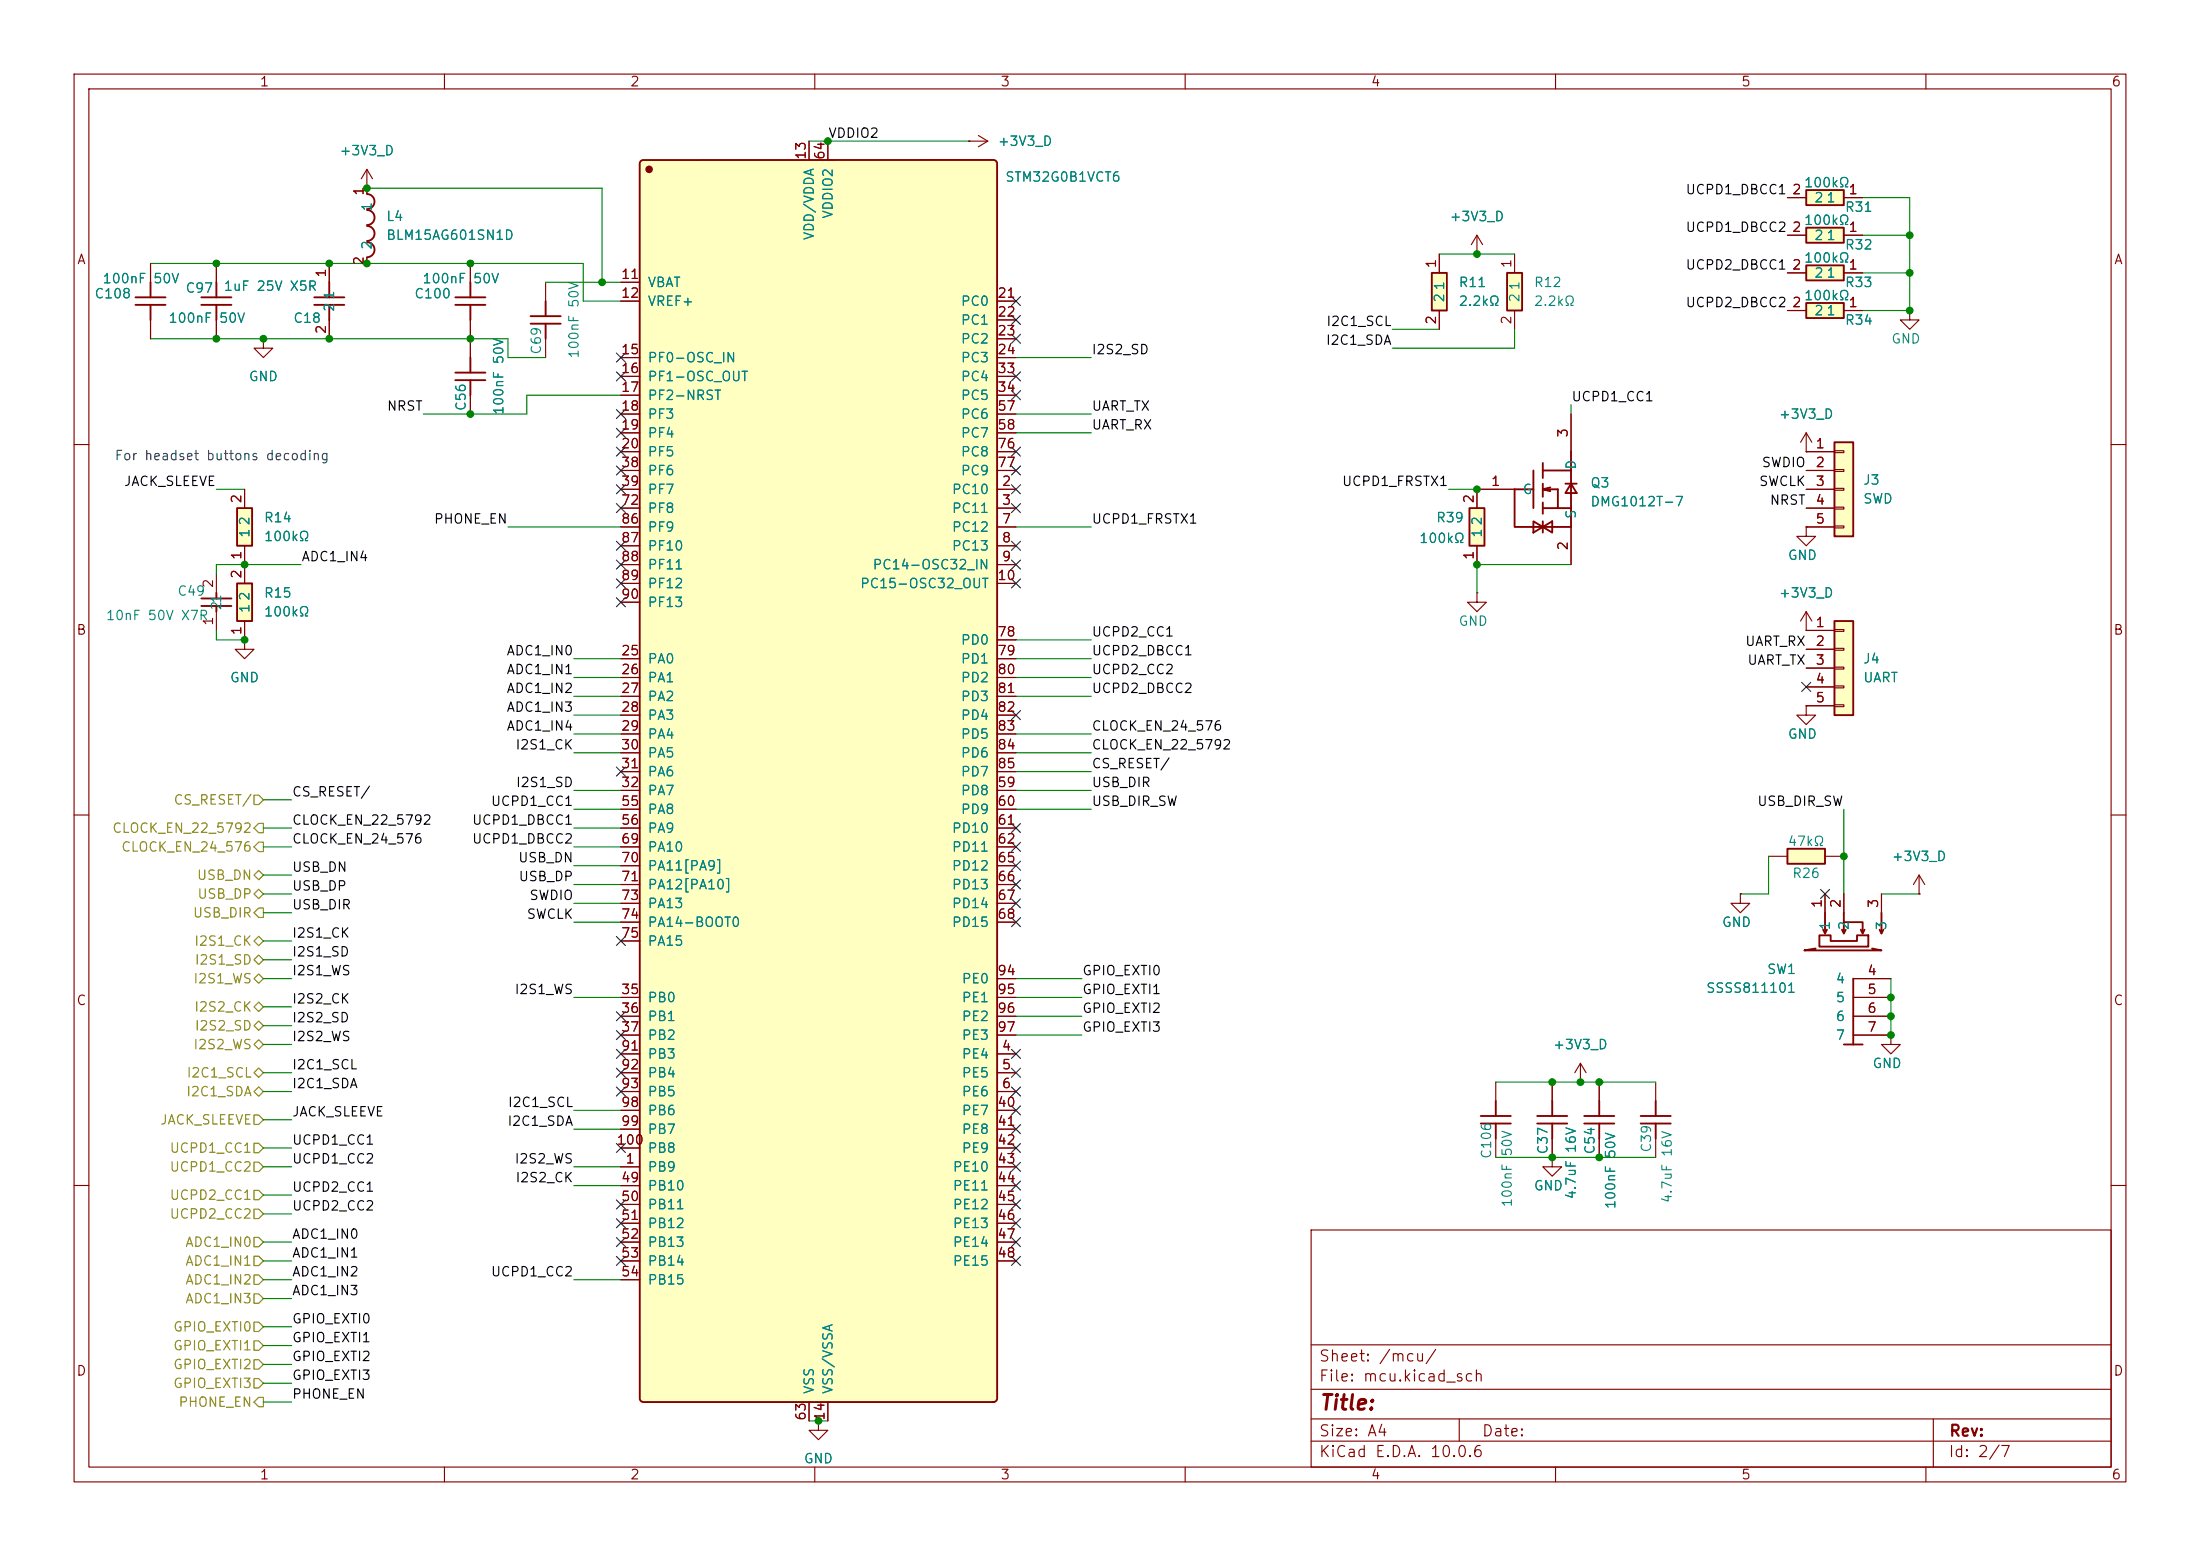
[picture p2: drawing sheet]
<svg xmlns="http://www.w3.org/2000/svg" width="297mm" height="210mm" viewBox="0 0 297 210" stroke-linecap="round" stroke-linejoin="round" font-family="sans-serif">
<g fill="none" stroke="#840000" stroke-width=".15">
<path d="M10 10h277v190h-277zM12 12h273v186h-273zM60 10v2M110 10v2M160 10v2M210 10v2M260 10v2M29.2 35.6v2.5M29.2 43.2v2.5M10 60h2M29.2 77.5v2.5M285 60h2"/>
<path d="M29.2 82.6v2.5M10 110h2M285 110h2M234.9 120.7v1.2h1.3l-1.3 1.3-1.2-1.3h1.2M234.9 120.7h.1M255.3 139.7v1.3h1.2l-1.2 1.2-1.3-1.2h1.3M255.3 139.7h.1M10 160h2M177 166h108v32h-108zM285 160h2M60 198v2M110 198v2"/>
<path d="M110.5 191.8v1.2h1.3l-1.3 1.3-1.3-1.3h1.3M110.5 191.8h.1M160 198v2M177 194.5h108M177 191.5h108M177 187.5h108M177 181.5h108M197 191.5v3M210 198v2M260 198v2M261 191.5v6.5"/>
</g>
<path d="M29.2 38.1v2M27.2 41.1h4M27.2 40.1h4M29.2 41.1v2.1M27.2 81.8h4M27.2 80.8h4M29.2 80v.8M29.2 81.8v.8" fill="none" stroke="#840000" stroke-width=".25"/>
<path d="M203.5 36.8h2v5.1h-2z" fill="#ffffc2"/>
<g fill="none" stroke="#840000" stroke-width=".25">
<path d="M203.5 36.8h2v5.1h-2zM199.9 151.6h4.1M199.9 150.6h4.1M201.9 148.6v2M201.9 151.6v2.1M207.5 151.6h4.1M207.5 150.6h4.1M209.5 148.6v2M209.5 151.6v2.1M213.9 151.6h4M213.9 150.6h4M215.9 148.6v2"/>
<path d="M215.9 151.6v2.1M221.5 151.6h4.1M221.5 150.6h4.1M223.5 148.6v2M223.5 151.6v2.1"/>
</g>
<g fill="none" stroke="#840000" stroke-width=".15">
<path d="M204.5 34.3v2.5M204.5 41.9v2.6M201.9 146.1v2.5M201.9 153.7v2.5M209.5 156.2v1.3h1.3l-1.3 1.3-1.2-1.3h1.2M209.5 156.2h.1M209.5 146.1v2.5M209.5 153.7v2.5M213.4 146.1h.1M213.4 143.5l-.8 1.3M213.4 143.5l.7 1.3M213.4 143.5v2.6"/>
<path d="M215.9 146.1v2.5M215.9 153.7v2.5M223.5 146.1v2.5M223.5 153.7v2.5"/>
</g>
<path d="M193.3 36.8h2v5.1h-2z" fill="#ffffc2"/>
<path d="M193.3 36.8h2v5.1h-2z" fill="none" stroke="#840000" stroke-width=".25"/>
<path d="M194.3 34.3v2.5M194.3 41.9v2.6M243.8 95.3v1.2h1.3l-1.3 1.3-1.2-1.3h1.2M243.8 95.3h.1M243.8 85.1h.1M243.8 82.6l-.7 1.2M243.8 82.6l.8 1.2M243.8 82.6v2.5" fill="none" stroke="#840000" stroke-width=".15"/>
<path d="M247.6 83.8h2.6v12.7h-2.6z" fill="#ffffc2"/>
<path d="M247.6 83.8h2.6v12.7h-2.6z" fill="none" stroke="#840000" stroke-width=".25"/>
<g fill="none" stroke="#840000" stroke-width=".15">
<path d="M199.4 34.3h.1M199.4 31.8l-.8 1.2M199.4 31.8l.8 1.2M199.4 31.8v2.5M243.8 85.1h3.8M243.8 87.6h3.8M243.8 90.2h3.8M243.8 92.7h3.8M243.8 95.3h3.8M247.6 85h1.3v.2h-1.3zM247.6 87.5h1.3v.3h-1.3zM247.6 90h1.3v.3h-1.3z"/>
<path d="M247.6 92.6h1.3v.2h-1.3zM247.6 95.1h1.3v.3h-1.3zM259.1 118.1l-.8 1.3M259.1 118.1l.7 1.3M259.1 118.1v2.6M259.1 120.7h.1"/>
</g>
<path d="M241.3 114.6h5.1v2h-5.1z" fill="#ffffc2"/>
<path d="M20.3 38.1v2M18.3 41.1h4.1M18.3 40.1h4.1M20.3 41.1v2.1M241.3 114.6h5.1v2h-5.1z" fill="none" stroke="#840000" stroke-width=".25"/>
<path d="M20.3 35.6v2.5M49.5 25.4h.1M49.5 22.9l-.7 1.2M49.5 22.9l.8 1.2M49.5 22.9v2.5M20.3 43.2v2.5M238.8 115.6h2.5M246.4 115.6h2.5" fill="none" stroke="#840000" stroke-width=".15"/>
<path d="M243.8 35.8h5.1v2h-5.1z" fill="#ffffc2"/>
<path d="M243.8 35.8h5.1v2h-5.1z" fill="none" stroke="#840000" stroke-width=".25"/>
<path d="M241.3 36.8h2.5M248.9 36.8h2.6" fill="none" stroke="#840000" stroke-width=".15"/>
<path d="M243.8 30.7h5.1v2.1h-5.1z" fill="#ffffc2"/>
<path d="M243.8 30.7h5.1v2.1h-5.1z" fill="none" stroke="#840000" stroke-width=".25"/>
<path d="M241.3 31.8h2.5M248.9 31.8h2.6" fill="none" stroke="#840000" stroke-width=".15"/>
<path d="M243.8 25.7h5.1v2h-5.1z" fill="#ffffc2"/>
<path d="M243.8 25.7h5.1v2h-5.1z" fill="none" stroke="#840000" stroke-width=".25"/>
<path d="M241.3 26.7h2.5M248.9 26.7h2.6" fill="none" stroke="#840000" stroke-width=".15"/>
<path d="M247.6 59.7h2.6v12.7h-2.6z" fill="#ffffc2"/>
<path d="M247.6 59.7h2.6v12.7h-2.6z" fill="none" stroke="#840000" stroke-width=".25"/>
<g fill="none" stroke="#840000" stroke-width=".15">
<path d="M243.8 58.4l-.7 1.3M243.8 58.4l.8 1.3M243.8 58.4v2.6M243.8 61h.1M243.8 61h3.8M243.8 63.5h3.8M243.8 66h3.8M243.8 68.6h3.8M243.8 71.1h3.8M247.6 60.8h1.3v.3h-1.3zM247.6 63.4h1.3v.2h-1.3zM247.6 65.9h1.3v.3h-1.3z"/>
<path d="M247.6 68.5h1.3v.2h-1.3zM247.6 71h1.3v.2h-1.3z"/>
</g>
<path d="M86.5 21.7l.3-.1h47.3l.3 .1 .2 .3v166.7a.51 .51 0 0 1-.5 .5h-47.2l-.4-.1-.1-.3v-166.7z" fill="#ffffc2"/>
<circle cx="87.6" cy="22.9" r=".38" fill="#840000" stroke="#840000" stroke-width=".25"/>
<g fill="none" stroke="#840000" stroke-width=".25">
<path d="M44.4 38.1v2M63.5 38.1v2M86.5 21.7l.3-.1h47.3l.3 .1 .2 .3v166.7a.51 .51 0 0 1-.5 .5h-47.2l-.4-.1-.1-.3v-166.7zM42.4 40.1h4.1M42.4 41.1h4.1M44.4 41.1v2.1M61.5 40.1h4M61.5 41.1h4M61.5 51.3h4M61.5 50.3h4M63.5 41.1v2.1M63.5 48.3v2"/>
<path d="M63.5 51.3v2M71.6 43.7h4.1M71.6 42.7h4.1M73.7 40.6v2.1M73.7 43.7v2"/>
</g>
<g fill="none" stroke="#840000" stroke-width=".15">
<path d="M109.2 19.1v2.5M111.8 19.1v2.5M130.8 19.1h.1M130.8 19.1h2.5M132.1 18.3l1.2 .8M133.3 19.1l-1.2 .7M44.4 35.6v2.5M63.5 35.6v2.5M73.7 38.1v2.5M83.8 38.1h2.6M35.6 45.7v1.3h1.2l-1.2 1.3-1.3-1.3h1.3M35.6 45.7h.1"/>
<path d="M44.4 43.2v2.5M63.5 43.2v5.1M63.5 53.3v2.6M73.7 45.7v2.6M83.8 40.6h2.6M83.8 48.3h2.6M83.8 50.8h2.6M83.8 53.3h2.6M83.8 55.9h2.6M83.8 58.4h2.6M134.6 40.6h2.6M134.6 48.3h2.6"/>
<path d="M134.6 50.8h2.6M134.6 53.3h2.6M134.6 55.9h2.6M134.6 58.4h2.6M134.6 43.2h2.6M134.6 45.7h2.6M257.8 41.9v1.3h1.3l-1.3 1.3-1.3-1.3h1.3M257.8 41.9h.1M83.8 66h2.6M83.8 68.6h2.6M83.8 71.1h2.6M83.8 73.7h2.6"/>
<path d="M83.8 76.2h2.6M83.8 78.7h2.6M83.8 61h2.6M83.8 63.5h2.6M134.6 66h2.6M134.6 68.6h2.6M134.6 71.1h2.6M134.6 73.7h2.6M134.6 76.2h2.6M134.6 78.7h2.6M134.6 61h2.6M134.6 63.5h2.6"/>
<path d="M33 86.4v1.2h1.3l-1.3 1.3-1.3-1.3h1.3M33 86.4h.1M83.8 88.9h2.6M83.8 91.4h2.6M83.8 94h2.6M83.8 96.5h2.6M83.8 99.1h2.6M83.8 81.3h2.6M134.6 88.9h2.6M134.6 91.4h2.6M134.6 94h2.6M134.6 96.5h2.6"/>
<path d="M134.6 99.1h2.6M134.6 86.4h2.6M199.4 80v1.3h1.3l-1.3 1.3-1.3-1.3h1.3M199.4 80h.1M83.8 101.6h2.6M83.8 104.1h2.6M83.8 106.7h2.6M83.8 109.2h2.6M83.8 111.8h2.6M83.8 114.3h2.6M83.8 116.8h2.6M83.8 119.4h2.6"/>
<path d="M134.6 101.6h2.6M134.6 104.1h2.6M134.6 106.7h2.6M134.6 109.2h2.6M134.6 111.8h2.6M134.6 114.3h2.6M134.6 116.8h2.6M134.6 119.4h2.6M83.8 134.6h2.6M83.8 137.2h2.6M83.8 139.7h2.6M83.8 121.9h2.6"/>
<path d="M83.8 124.5h2.6M83.8 127h2.6M134.6 134.6h2.6M134.6 137.2h2.6M134.6 139.7h2.6M134.6 121.9h2.6M134.6 124.5h2.6M134.6 132.1h2.6M83.8 157.5h2.6M83.8 142.2h2.6M83.8 144.8h2.6M83.8 147.3h2.6"/>
<path d="M83.8 149.9h2.6M83.8 152.4h2.6M83.8 154.9h2.6M134.6 157.5h2.6M134.6 142.2h2.6M134.6 144.8h2.6M134.6 147.3h2.6M134.6 149.9h2.6M134.6 152.4h2.6M134.6 154.9h2.6M83.8 160h2.6M83.8 162.6h2.6"/>
<path d="M83.8 165.1h2.6M83.8 167.6h2.6M83.8 170.2h2.6M83.8 172.7h2.6M134.6 160h2.6M134.6 162.6h2.6M134.6 165.1h2.6M134.6 167.6h2.6M134.6 170.2h2.6M109.2 189.2v2.6M111.8 189.2v2.6"/>
</g>
<path d="M32 78.7h2v5.1h-2z" fill="#ffffc2"/>
<g fill="none" stroke="#840000" stroke-width=".25">
<path d="M32 78.7h2v5.1h-2zM245.1 128l-1.5 .3h10.4l-1.3-.3M245.6 126.2h1.5v.8h3.6v-.8h1.5v1.6h-6.6zM246.1 125.5l.3 .5 .2-.5M246.4 123.2v2.5M248.7 125.5l.2 .5 .3-.5M248.9 124.5h2.6v1.2M248.9 123.2v2.5M250.2 132.1v8.9M251.2 125.5l.3 .5 .2-.5M253.7 125.5l.3 .5 .3-.5M254 123.2v2.5"/>
<path d="M248.9 141h2.6"/>
</g>
<path d="M33 76.2v2.5M33 83.8v2.6M246.4 120.7v2.5M248.9 120.7v2.5M250.2 132.1h5.1M250.2 134.6h5.1M250.2 137.2h5.1M250.2 139.7h5.1M254 120.7v2.5" fill="none" stroke="#840000" stroke-width=".15"/>
<path d="M198.4 68.6h2v5.1h-2z" fill="#ffffc2"/>
<g fill="none" stroke="#840000" stroke-width=".25">
<path d="M198.4 68.6h2v5.1h-2zM207 70.4l1.3 .7-1.3 .8zM207 63.5v5.1M208.3 71.1l1.2-.7v1.5zM208.3 62.5v2M208.3 65.3v1.8M208.3 67.8v1.5M208.3 70.4v1.5M208.3 63.5h3.8M208.3 68.6h3.8M209.3 66.3l-1-.3h2v2.6M209.3 65.8l-1 .2"/>
<path d="M211.3 65.3h1.6M212.1 61v10.1h-7.6v-5.1h2.5M212.1 65.3l.8 1.2h-1.6z"/>
</g>
<path d="M212.1 55.9v5.1M199.4 73.7v2.5M204.5 66h-5.1v2.6M212.1 71.1v5.1" fill="none" stroke="#840000" stroke-width=".15"/>
<path d="M32 68.6h2v5.1h-2z" fill="#ffffc2"/>
<path d="M32 68.6h2v5.1h-2z" fill="none" stroke="#840000" stroke-width=".25"/>
<path d="M33 66v2.6M33 73.7v2.5M243.8 71.1v1.3h1.3l-1.3 1.3-1.2-1.3h1.2M243.8 71.1h.1" fill="none" stroke="#840000" stroke-width=".15"/>
<path d="M243.8 40.9h5.1v2h-5.1z" fill="#ffffc2"/>
<path d="M49.5 26.2a1.01 1.01 0 0 1 1.1 1 1.01 1.01 0 0 1-1.1 1M49.5 28.3a1.01 1.01 0 0 1 1.1 1.1 1.01 1.01 0 0 1-1.1 1M49.5 30.5a1.01 1.01 0 0 1 1.1 1 1.01 1.01 0 0 1-1.1 1M49.5 32.7a1.01 1.01 0 0 1 1.1 1 1.01 1.01 0 0 1-1.1 1M243.8 40.9h5.1v2h-5.1z" fill="none" stroke="#840000" stroke-width=".25"/>
<g fill="none" stroke="#840000" stroke-width=".15">
<path d="M109.2 19.1v2.5M111.8 19.1v2.5M130.8 19.1h.1M20.3 35.6v2.5M29.2 35.6v2.5M44.4 35.6v2.5M49.5 25.4h.1M49.5 25.4v.8M49.5 34.8v.8M63.5 35.6v2.5M83.8 38.1h2.6M194.3 34.3v2.5"/>
<path d="M199.4 34.3h.1M241.3 26.7h2.5M241.3 31.8h2.5M241.3 36.8h2.5M248.9 26.7h2.6M248.9 31.8h2.6M248.9 36.8h2.6M20.3 43.2v2.5M29.2 43.2v2.5M35.6 45.7h.1M44.4 43.2v2.5M63.5 43.2v5.1"/>
<path d="M63.5 53.3v2.6M83.8 40.6h2.6M83.8 48.3h2.6M83.8 50.8h2.6M83.8 53.3h2.6M83.8 55.9h2.6M83.8 58.4h2.6M134.6 40.6h2.6M134.6 48.3h2.6M134.6 50.8h2.6M134.6 53.3h2.6M134.6 55.9h2.6"/>
<path d="M134.6 58.4h2.6M134.6 43.2h2.6M134.6 45.7h2.6M194.3 41.9v2.6M212.1 55.9v5.1M241.3 41.9h2.5M248.9 41.9h2.6M33 66v2.6M33 73.7v5M83.8 66h2.6M83.8 68.6h2.6M83.8 71.1h2.6"/>
<path d="M83.8 73.7h2.6M83.8 76.2h2.6M83.8 78.7h2.6M83.8 61h2.6M83.8 63.5h2.6M134.6 66h2.6M134.6 68.6h2.6M134.6 71.1h2.6M134.6 73.7h2.6M134.6 76.2h2.6M134.6 78.7h2.6M134.6 61h2.6"/>
<path d="M134.6 63.5h2.6M199.4 73.7v2.5M204.5 66h-5.1v2.6M212.1 71.1v5.1M243.8 71.1h.1M243.8 61h.1M243.8 66h3.8M243.8 68.6h3.8M243.8 71.1h3.8M243.8 61h3.8M243.8 63.5h3.8M33 86.4h.1"/>
<path d="M33 83.8v2.6M83.8 88.9h2.6M83.8 91.4h2.6M83.8 94h2.6M83.8 96.5h2.6M83.8 99.1h2.6M83.8 81.3h2.6M134.6 88.9h2.6M134.6 91.4h2.6M134.6 94h2.6M134.6 96.5h2.6M134.6 99.1h2.6"/>
<path d="M134.6 86.4h2.6M243.8 95.3h.1M243.8 85.1h.1M243.8 85.1h3.8M243.8 87.6h3.8M243.8 90.2h3.8M243.8 92.7h3.8M243.8 95.3h3.8M83.8 101.6h2.6M83.8 104.1h2.6M83.8 106.7h2.6M83.8 109.2h2.6"/>
<path d="M83.8 111.8h2.6M83.8 114.3h2.6M83.8 116.8h2.6M83.8 119.4h2.6M134.6 101.6h2.6M134.6 104.1h2.6M134.6 106.7h2.6M134.6 109.2h2.6M134.6 111.8h2.6M134.6 114.3h2.6M134.6 116.8h2.6M134.6 119.4h2.6"/>
<path d="M83.8 134.6h2.6M83.8 137.2h2.6M83.8 139.7h2.6M83.8 121.9h2.6M83.8 124.5h2.6M83.8 127h2.6M134.6 132.1h2.6M134.6 134.6h2.6M134.6 137.2h2.6M134.6 139.7h2.6M134.6 121.9h2.6M134.6 124.5h2.6"/>
<path d="M234.9 120.7h.1M246.4 120.7v2.5M248.9 120.7v2.5M250.2 132.1h5.1M250.2 134.6h5.1M250.2 137.2h5.1M250.2 139.7h5.1M254 120.7v2.5M255.3 139.7h.1M259.1 120.7h.1M83.8 157.5h2.6M83.8 142.2h2.6"/>
<path d="M83.8 144.8h2.6M83.8 147.3h2.6M83.8 149.9h2.6M83.8 152.4h2.6M83.8 154.9h2.6M134.6 157.5h2.6M134.6 142.2h2.6M134.6 144.8h2.6M134.6 147.3h2.6M134.6 149.9h2.6M134.6 152.4h2.6M134.6 154.9h2.6"/>
<path d="M209.5 156.2h.1M209.5 146.1v2.5M209.5 153.7v2.5M213.4 146.1h.1M215.9 146.1v2.5M215.9 153.7v2.5M83.8 160h2.6M83.8 162.6h2.6M83.8 165.1h2.6M83.8 167.6h2.6M83.8 170.2h2.6M83.8 172.7h2.6"/>
<path d="M134.6 160h2.6M134.6 162.6h2.6M134.6 165.1h2.6M134.6 167.6h2.6M134.6 170.2h2.6M109.2 189.2v2.6M110.5 191.8h.1M111.8 189.2v2.6"/>
</g>
<g fill="none" stroke="#848400" stroke-width=".15">
<path d="M34.3 107.3h.6l.7 .7-.7 .6h-.6zM34.3 118.1l.6-.6 .7 .6-.7 .6zM34.9 113.7h.7v1.2h-.7l-.6-.6zM34.9 111.1h.7v1.3h-.7l-.6-.6zM34.3 127l.6-.6 .7 .6-.7 .6zM34.3 129.5l.6-.6 .7 .6-.7 .7zM34.3 135.9l.6-.6 .7 .6-.7 .6zM34.3 120.7l.6-.7 .7 .7-.7 .6zM34.9 131.4l.7 .7-.7 .6-.6-.6zM34.9 137.8l.7 .6-.7 .7-.6-.7zM34.9 122.6h.7v1.2h-.7l-.6-.6zM34.3 150.5h.6l.7 .6-.7 .7h-.6z"/>
<path d="M34.3 156.8h.6l.7 .7-.7 .6h-.6zM34.3 154.3h.6l.7 .6-.7 .7h-.6zM34.3 147.3l.6-.6 .7 .6-.7 .7zM34.3 144.8l.6-.7 .7 .7-.7 .6zM34.3 141l.6-.7 .7 .7-.7 .6zM34.3 178.4h.6l.7 .7-.7 .6h-.6zM34.3 163.2h.6l.7 .6-.7 .7h-.6zM34.3 160.7h.6l.7 .6-.7 .6h-.6zM34.3 174.6h.6l.7 .7-.7 .6h-.6zM34.3 172.1h.6l.7 .6-.7 .7h-.6zM34.3 169.5h.6l.7 .7-.7 .6h-.6zM34.3 167h.6l.7 .6-.7 .7h-.6z"/>
<path d="M34.3 186.1h.6l.7 .6-.7 .6h-.6zM34.3 181h.6l.7 .6-.7 .6h-.6zM34.3 183.5h.6l.7 .7-.7 .6h-.6zM34.9 188.6h.7v1.3h-.7l-.6-.7z"/>
</g>
<g fill="none" stroke="#008400" stroke-width=".15">
<path d="M109.2 19.1h21.6M20.3 35.6h58.4v5h5.1M49.5 25.4h31.8v12.7M73.7 38.1h10.1M194.3 34.3h10.2M251.5 31.8h6.3M251.5 26.7h6.3v15.2h-6.3M251.5 36.8h6.3M20.3 45.7h48.3v2.6h5.1M83.8 53.3h-12.7v2.6h-14M137.2 48.3h10.1M137.2 55.9h10.1"/>
<path d="M137.2 58.4h10.1M188 44.5h6.3M204.5 44.5v2.5h-16.5M212.1 54.6v1.3M29.2 66h3.8M40.6 76.2h-11.4v1.3M68.6 71.1h15.2M137.2 71.1h10.1M195.6 66h3.8M212.1 76.2h-12.7v3.8M29.2 85.1v1.3h3.8M77.5 99.1h6.3"/>
<path d="M77.5 94h6.3M77.5 88.9h6.3M77.5 96.5h6.3M77.5 91.4h6.3M137.2 86.4h10.1M137.2 99.1h10.1M137.2 94h10.1M137.2 88.9h10.1M137.2 91.4h10.1M35.6 118.1h3.8M35.6 114.3h3.8M35.6 111.8h3.8"/>
<path d="M35.6 108h3.8M77.5 119.4h6.3M77.5 114.3h6.3M77.5 116.8h6.3M77.5 101.6h6.3M77.5 111.8h6.3M77.5 106.7h6.3M77.5 109.2h6.3M137.2 101.6h10.1M137.2 104.1h10.1M137.2 106.7h10.1M137.2 109.2h10.1"/>
<path d="M238.8 115.6v5.1h-3.9M248.9 109.2v11.5M35.6 123.2h3.8M35.6 120.7h3.8M35.6 132.1h3.8M35.6 129.5h3.8M35.6 127h3.8M35.6 138.4h3.8M35.6 135.9h3.8M77.5 124.5h6.3M77.5 121.9h6.3M77.5 134.6h6.3"/>
<path d="M137.2 134.6h8.8M137.2 132.1h8.8M137.2 139.7h8.8M137.2 137.2h8.8M254 120.7h5.1M255.3 132.1v7.6M35.6 147.3h3.8M35.6 151.1h3.8M35.6 144.8h3.8M35.6 141h3.8M35.6 157.5h3.8M35.6 154.9h3.8"/>
<path d="M77.5 149.9h6.3M77.5 152.4h6.3M77.5 157.5h6.3M201.9 146.1h21.6M201.9 156.2h21.6M35.6 179.1h3.8M35.6 161.3h3.8M35.6 175.3h3.8M35.6 172.7h3.8M35.6 167.6h3.8M35.6 170.2h3.8M35.6 163.8h3.8"/>
<path d="M77.5 160h6.3M77.5 172.7h6.3M35.6 189.2h3.8M35.6 186.7h3.8M35.6 184.2h3.8M35.6 181.6h3.8M109.2 191.8h2.6"/>
</g>
<g fill="none" stroke="#000084" stroke-width=".15">
<path d="M83.2 57.8l1.2 1.2M83.2 50.2l1.2 1.2M83.2 55.3l1.2 1.2M83.2 47.7l1.2 1.2M84.4 57.8l-1.2 1.2M84.4 50.2l-1.2 1.2M84.4 55.3l-1.2 1.2M84.4 47.7l-1.2 1.2M136.6 42.6l1.2 1.2M136.6 52.7l1.2 1.2M136.6 40l1.2 1.2M136.6 45.1l1.2 1.2"/>
<path d="M136.6 50.2l1.2 1.2M137.8 42.6l-1.2 1.2M137.8 50.2l-1.2 1.2M137.8 52.7l-1.2 1.2M137.8 40l-1.2 1.2M137.8 45.1l-1.2 1.2M83.2 73.1l1.2 1.2M83.2 65.4l1.2 1.2M83.2 75.6l1.2 1.2M83.2 78.1l1.2 1.2M83.2 68l1.2 1.2M83.2 62.9l1.2 1.2"/>
<path d="M83.2 60.4l1.2 1.2M84.4 73.1l-1.2 1.2M84.4 65.4l-1.2 1.2M84.4 75.6l-1.2 1.2M84.4 78.1l-1.2 1.2M84.4 68l-1.2 1.2M84.4 62.9l-1.2 1.2M84.4 60.4l-1.2 1.2M136.6 68l1.2 1.2M136.6 75.6l1.2 1.2M136.6 65.4l1.2 1.2M136.6 73.1l1.2 1.2"/>
<path d="M136.6 78.1l1.2 1.2M136.6 62.9l1.2 1.2M136.6 60.4l1.2 1.2M137.8 68l-1.2 1.2M137.8 75.6l-1.2 1.2M137.8 65.4l-1.2 1.2M137.8 73.1l-1.2 1.2M137.8 78.1l-1.2 1.2M137.8 62.9l-1.2 1.2M137.8 60.4l-1.2 1.2M83.2 80.7l1.2 1.2M84.4 80.7l-1.2 1.2"/>
<path d="M136.6 95.9l1.2 1.2M137.8 95.9l-1.2 1.2M243.2 92.1l1.2 1.2M244.4 92.1l-1.2 1.2M83.2 103.5l1.2 1.2M84.4 103.5l-1.2 1.2M136.6 118.8l1.2 1.2M136.6 116.2l1.2 1.2M136.6 111.2l1.2 1.2M136.6 113.7l1.2 1.2M137.8 118.8l-1.2 1.2M137.8 116.2l-1.2 1.2"/>
<path d="M137.8 111.2l-1.2 1.2M137.8 113.7l-1.2 1.2M83.2 126.4l1.2 1.2M83.2 136.6l1.2 1.2M83.2 139.1l1.2 1.2M84.4 126.4l-1.2 1.2M84.4 136.6l-1.2 1.2M84.4 139.1l-1.2 1.2M136.6 121.3l1.2 1.2M136.6 123.9l1.2 1.2M137.8 121.3l-1.2 1.2M137.8 123.9l-1.2 1.2"/>
<path d="M245.8 120l1.2 1.3M247 120l-1.2 1.3M83.2 154.3l1.2 1.2M83.2 146.7l1.2 1.2M83.2 144.2l1.2 1.2M83.2 141.6l1.2 1.2M84.4 154.3l-1.2 1.2M84.4 146.7l-1.2 1.2M84.4 144.2l-1.2 1.2M84.4 141.6l-1.2 1.2M136.6 141.6l1.2 1.2M136.6 156.9l1.2 1.2"/>
<path d="M136.6 144.2l1.2 1.2M136.6 154.3l1.2 1.2M136.6 149.3l1.2 1.2M136.6 146.7l1.2 1.2M136.6 151.8l1.2 1.2M136.6 159.4l1.2 1.2M137.8 141.6l-1.2 1.2M137.8 156.9l-1.2 1.2M137.8 144.2l-1.2 1.2M137.8 154.3l-1.2 1.2M137.8 149.3l-1.2 1.2M137.8 146.7l-1.2 1.2"/>
<path d="M137.8 151.8l-1.2 1.2M137.8 159.4l-1.2 1.2M83.2 164.5l1.2 1.2M83.2 167l1.2 1.2M83.2 162l1.2 1.2M83.2 169.6l1.2 1.2M84.4 164.5l-1.2 1.2M84.4 167l-1.2 1.2M84.4 162l-1.2 1.2M84.4 169.6l-1.2 1.2M136.6 162l1.2 1.2M136.6 164.5l1.2 1.2"/>
<path d="M136.6 167l1.2 1.2M136.6 169.6l1.2 1.2M137.8 162l-1.2 1.2M137.8 164.5l-1.2 1.2M137.8 167l-1.2 1.2M137.8 169.6l-1.2 1.2"/>
</g>
<g fill="#008400" stroke="#008400" stroke-width=".14">
<circle cx="255.3" cy="139.7" r=".46"/>
<circle cx="255.3" cy="134.6" r=".46"/>
<circle cx="255.3" cy="137.2" r=".46"/>
<circle cx="248.9" cy="115.6" r=".46"/>
<circle cx="199.4" cy="76.2" r=".46"/>
<circle cx="215.9" cy="146.1" r=".46"/>
<circle cx="215.9" cy="156.2" r=".46"/>
<circle cx="209.5" cy="156.2" r=".46"/>
<circle cx="213.4" cy="146.1" r=".46"/>
<circle cx="110.5" cy="191.8" r=".46"/>
<circle cx="209.5" cy="146.1" r=".46"/>
<circle cx="257.8" cy="41.9" r=".46"/>
<circle cx="257.8" cy="36.8" r=".46"/>
<circle cx="199.4" cy="66" r=".46"/>
<circle cx="257.8" cy="31.8" r=".46"/>
<circle cx="199.4" cy="34.3" r=".46"/>
<circle cx="81.3" cy="38.1" r=".46"/>
<circle cx="111.8" cy="19.1" r=".46"/>
<circle cx="63.5" cy="35.6" r=".46"/>
<circle cx="63.5" cy="55.9" r=".46"/>
<circle cx="29.2" cy="35.6" r=".46"/>
<circle cx="29.2" cy="45.7" r=".46"/>
<circle cx="49.5" cy="25.4" r=".46"/>
<circle cx="49.5" cy="35.6" r=".46"/>
<circle cx="33" cy="86.4" r=".46"/>
<circle cx="33" cy="76.2" r=".46"/>
<circle cx="63.5" cy="45.7" r=".46"/>
<circle cx="44.4" cy="35.6" r=".46"/>
<circle cx="44.4" cy="45.7" r=".46"/>
<circle cx="35.6" cy="45.7" r=".46"/>
</g>
<text font-size="2" fill="#840000" x="178" y="190.8">Title:</text>
<g font-size="1.5" fill="#840000">
<text x="178" y="184.1">Sheet: /mcu/</text>
<text x="178" y="186.8">File: mcu.kicad_sch</text>
<text x="178" y="197">KiCad E.D.A. 10.0.6</text>
<text x="178" y="194.2">Size: A4</text>
<text x="200" y="194.2">Date:</text>
<text x="263" y="197">Id: 2/7</text>
<text x="263" y="194.2">Rev:</text>
</g>
<g font-size="1.3" fill="#840000">
<text x="35" y="12">1</text>
<text x="85" y="12">2</text>
<text x="135" y="12">3</text>
<text x="185" y="12">4</text>
<text x="235" y="12">5</text>
<text x="285" y="12">6</text>
<text x="109.1" y="21.7" transform="rotate(-90 109.1 21.7)">13</text>
<text x="111.6" y="21.7" transform="rotate(-90 111.6 21.7)">64</text>
<text x="49.4" y="26.5" transform="rotate(-90 49.4 26.5)">1</text>
<text x="241.8" y="26.5">2</text>
<text x="249.5" y="26.5">1</text>
<text x="10.3" y="36">A</text>
<text x="49.4" y="35.9" transform="rotate(-90 49.4 35.9)">2</text>
<text x="241.8" y="31.6">2</text>
<text x="249.5" y="31.6">1</text>
<text x="285.3" y="36">A</text>
<text x="44.3" y="37.6" transform="rotate(-90 44.3 37.6)">1</text>
<text x="83.8" y="38">11</text>
<text x="83.8" y="40.5">12</text>
<text x="134.6" y="40.5">21</text>
<text x="194.2" y="36.3" transform="rotate(-90 194.2 36.3)">1</text>
<text x="204.3" y="36.3" transform="rotate(-90 204.3 36.3)">1</text>
<text x="241.8" y="36.7">2</text>
<text x="241.8" y="41.8">2</text>
<text x="249.5" y="36.7">1</text>
<text x="249.5" y="41.8">1</text>
<text x="44.3" y="45.2" transform="rotate(-90 44.3 45.2)">2</text>
<text x="134.6" y="43">22</text>
<text x="134.6" y="45.6">23</text>
<text x="194.2" y="43.9" transform="rotate(-90 194.2 43.9)">2</text>
<text x="204.3" y="43.9" transform="rotate(-90 204.3 43.9)">2</text>
<text x="83.8" y="48.1">15</text>
<text x="83.8" y="50.7">16</text>
<text x="83.8" y="53.2">17</text>
<text x="134.6" y="48.1">24</text>
<text x="134.6" y="50.7">33</text>
<text x="134.6" y="53.2">34</text>
<text x="83.8" y="55.7">18</text>
<text x="83.8" y="58.3">19</text>
<text x="134.6" y="55.7">57</text>
<text x="134.6" y="58.3">58</text>
<text x="212" y="59.2" transform="rotate(-90 212 59.2)">3</text>
<text x="83.8" y="60.8">20</text>
<text x="83.8" y="63.4">38</text>
<text x="83.8" y="65.9">39</text>
<text x="134.6" y="60.8">76</text>
<text x="134.6" y="63.4">77</text>
<text x="135.2" y="65.9">2</text>
<text x="201.2" y="65.9">1</text>
<text x="245" y="60.8">1</text>
<text x="245" y="63.4">2</text>
<text x="245" y="65.9">3</text>
<text x="32.9" y="68" transform="rotate(-90 32.9 68)">2</text>
<text x="83.8" y="68.4">72</text>
<text x="83.8" y="71">86</text>
<text x="135.2" y="68.4">3</text>
<text x="135.2" y="71">7</text>
<text x="199.3" y="68" transform="rotate(-90 199.3 68)">2</text>
<text x="245" y="68.4">4</text>
<text x="245" y="71">5</text>
<text x="32.9" y="75.7" transform="rotate(-90 32.9 75.7)">1</text>
<text x="83.8" y="73.5">87</text>
<text x="83.8" y="76.1">88</text>
<text x="135.2" y="73.5">8</text>
<text x="135.2" y="76.1">9</text>
<text x="199.3" y="75.7" transform="rotate(-90 199.3 75.7)">1</text>
<text x="212" y="74.4" transform="rotate(-90 212 74.4)">2</text>
<text x="29.1" y="79.5" transform="rotate(-90 29.1 79.5)">2</text>
<text x="32.9" y="78.2" transform="rotate(-90 32.9 78.2)">2</text>
<text x="83.8" y="78.6">89</text>
<text x="83.8" y="81.1">90</text>
<text x="134.6" y="78.6">10</text>
<text x="10.2" y="86">B</text>
<text x="29.1" y="84.6" transform="rotate(-90 29.1 84.6)">1</text>
<text x="32.9" y="85.8" transform="rotate(-90 32.9 85.8)">1</text>
<text x="83.8" y="88.8">25</text>
<text x="134.6" y="86.2">78</text>
<text x="134.6" y="88.8">79</text>
<text x="245" y="85">1</text>
<text x="245" y="87.5">2</text>
<text x="285.2" y="86">B</text>
<text x="83.8" y="91.3">26</text>
<text x="83.8" y="93.8">27</text>
<text x="134.6" y="91.3">80</text>
<text x="134.6" y="93.8">81</text>
<text x="245" y="90">3</text>
<text x="245" y="92.6">4</text>
<text x="245" y="95.1">5</text>
<text x="83.8" y="96.4">28</text>
<text x="83.8" y="98.9">29</text>
<text x="83.8" y="101.5">30</text>
<text x="134.6" y="96.4">82</text>
<text x="134.6" y="98.9">83</text>
<text x="134.6" y="101.5">84</text>
<text x="83.8" y="104">31</text>
<text x="83.8" y="106.5">32</text>
<text x="134.6" y="106.5">59</text>
<text x="134.6" y="104">85</text>
<text x="83.8" y="109.1">55</text>
<text x="83.8" y="111.6">56</text>
<text x="134.6" y="109.1">60</text>
<text x="134.6" y="111.6">61</text>
<text x="83.8" y="114.2">69</text>
<text x="83.8" y="116.7">70</text>
<text x="83.8" y="119.2">71</text>
<text x="134.6" y="114.2">62</text>
<text x="134.6" y="116.7">65</text>
<text x="134.6" y="119.2">66</text>
<text x="83.8" y="121.8">73</text>
<text x="83.8" y="124.3">74</text>
<text x="134.6" y="121.8">67</text>
<text x="134.6" y="124.3">68</text>
<text x="246.2" y="122.7" transform="rotate(-90 246.2 122.7)">1</text>
<text x="248.8" y="122.7" transform="rotate(-90 248.8 122.7)">2</text>
<text x="253.9" y="122.7" transform="rotate(-90 253.9 122.7)">3</text>
<text x="83.8" y="126.9">75</text>
<text x="134.6" y="131.9">94</text>
<text x="252" y="131.9">4</text>
<text x="10.2" y="136">C</text>
<text x="83.8" y="134.5">35</text>
<text x="83.8" y="137">36</text>
<text x="134.6" y="134.5">95</text>
<text x="134.6" y="137">96</text>
<text x="252" y="134.5">5</text>
<text x="252" y="137">6</text>
<text x="285.2" y="136">C</text>
<text x="83.8" y="139.6">37</text>
<text x="83.8" y="142.1">91</text>
<text x="134.6" y="139.6">97</text>
<text x="135.2" y="142.1">4</text>
<text x="252" y="139.6">7</text>
<text x="83.8" y="144.6">92</text>
<text x="83.8" y="147.2">93</text>
<text x="83.8" y="149.7">98</text>
<text x="134.6" y="149.7">40</text>
<text x="135.2" y="144.6">5</text>
<text x="135.2" y="147.2">6</text>
<text x="83.1" y="154.8">100</text>
<text x="83.8" y="152.3">99</text>
<text x="134.6" y="152.3">41</text>
<text x="134.6" y="154.8">42</text>
<text x="83.8" y="159.9">49</text>
<text x="84.4" y="157.3">1</text>
<text x="134.6" y="157.3">43</text>
<text x="134.6" y="159.9">44</text>
<text x="83.8" y="162.4">50</text>
<text x="83.8" y="165">51</text>
<text x="83.8" y="167.5">52</text>
<text x="134.6" y="162.4">45</text>
<text x="134.6" y="165">46</text>
<text x="134.6" y="167.5">47</text>
<text x="83.8" y="170">53</text>
<text x="83.8" y="172.6">54</text>
<text x="134.6" y="170">48</text>
<text x="10.2" y="186">D</text>
<text x="285.2" y="186">D</text>
<text x="109.1" y="191.8" transform="rotate(-90 109.1 191.8)">63</text>
<text x="111.6" y="191.8" transform="rotate(-90 111.6 191.8)">14</text>
<text x="35" y="200">1</text>
<text x="85" y="200">2</text>
<text x="135" y="200">3</text>
<text x="185" y="200">4</text>
<text x="235" y="200">5</text>
<text x="285" y="200">6</text>
</g>
<g font-size="1.3" fill="#008484">
<text x="45.7" y="21.3">+3V3_D</text>
<text x="134.6" y="20">+3V3_D</text>
<text x="50.5" y="28.6" transform="rotate(-90 50.5 28.6)">1</text>
<text x="112.7" y="29.6" transform="rotate(-90 112.7 29.6)">VDDIO2</text>
<text x="135.6" y="24.8">STM32G0B1VCT6</text>
<text x="243.5" y="25.6">100kΩ</text>
<text x="244.8" y="27.6">2</text>
<text x="246.5" y="27.6">1</text>
<text x="249" y="28.9">R31</text>
<text x="50.5" y="33.8" transform="rotate(-90 50.5 33.8)">2</text>
<text x="52.1" y="30.1">L4</text>
<text x="52.1" y="32.7">BLM15AG601SN1D</text>
<text x="110.2" y="32.5" transform="rotate(-90 110.2 32.5)">VDD/VDDA</text>
<text x="195.6" y="30.2">+3V3_D</text>
<text x="243.5" y="35.8">100kΩ</text>
<text x="243.5" y="30.7">100kΩ</text>
<text x="244.8" y="32.7">2</text>
<text x="246.5" y="32.7">1</text>
<text x="249" y="34">R32</text>
<text x="12.7" y="40.6">C108</text>
<text x="13.8" y="38.6">100nF</text>
<text x="20.6" y="38.6">50V</text>
<text x="25" y="39.8">C97</text>
<text x="30.1" y="39.6">1uF 25V X5R</text>
<text x="45.4" y="40.6" transform="rotate(-90 45.4 40.6)">1</text>
<text x="55.8" y="40.6">C100</text>
<text x="56.9" y="38.6">100nF</text>
<text x="63.8" y="38.6">50V</text>
<text x="87.3" y="39.1">VBAT</text>
<text x="87.3" y="41.6">VREF+</text>
<text x="129.6" y="41.6">PC0</text>
<text x="195.3" y="40.9" transform="rotate(-90 195.3 40.9)">2</text>
<text x="195.3" y="39.3" transform="rotate(-90 195.3 39.3)">1</text>
<text x="196.8" y="39.1">R11</text>
<text x="196.8" y="41.6">2.2kΩ</text>
<text x="205.4" y="40.9" transform="rotate(-90 205.4 40.9)">2</text>
<text x="205.4" y="39.3" transform="rotate(-90 205.4 39.3)">1</text>
<text x="207" y="39.1">R12</text>
<text x="207" y="41.6">2.2kΩ</text>
<text x="243.5" y="40.8">100kΩ</text>
<text x="244.8" y="37.8">2</text>
<text x="246.5" y="37.8">1</text>
<text x="249" y="39.1">R33</text>
<text x="22.6" y="43.9">100nF</text>
<text x="29.5" y="43.9">50V</text>
<text x="39.5" y="43.9">C18</text>
<text x="45.4" y="42.2" transform="rotate(-90 45.4 42.2)">2</text>
<text x="73.4" y="47.9" transform="rotate(-90 73.4 47.9)">C69</text>
<text x="129.6" y="44.1">PC1</text>
<text x="129.6" y="46.7">PC2</text>
<text x="244.8" y="42.9">2</text>
<text x="246.5" y="42.9">1</text>
<text x="249" y="44.1">R34</text>
<text x="255.2" y="46.7">GND</text>
<text x="33.5" y="51.8">GND</text>
<text x="78.4" y="48.5" transform="rotate(-90 78.4 48.5)">100nF 50V</text>
<text x="87.3" y="49.2">PF0-OSC_IN</text>
<text x="87.3" y="51.8">PF1-OSC_OUT</text>
<text x="129.6" y="49.2">PC3</text>
<text x="129.6" y="51.8">PC4</text>
<text x="63.2" y="55.6" transform="rotate(-90 63.2 55.6)">C56</text>
<text x="68.3" y="56.1" transform="rotate(-90 68.3 56.1)">100nF 50V</text>
<text x="87.3" y="54.3">PF2-NRST</text>
<text x="87.3" y="56.8">PF3</text>
<text x="87.3" y="59.4">PF4</text>
<text x="129.6" y="54.3">PC5</text>
<text x="129.6" y="56.8">PC6</text>
<text x="129.6" y="59.4">PC7</text>
<text x="240.1" y="56.8">+3V3_D</text>
<text x="87.3" y="61.9">PF5</text>
<text x="87.3" y="64.5">PF6</text>
<text x="129.6" y="61.9">PC8</text>
<text x="129.6" y="64.5">PC9</text>
<text x="213.1" y="63.5" transform="rotate(-90 213.1 63.5)">D</text>
<text x="251.4" y="65.7">J3</text>
<text x="34" y="71" transform="rotate(-90 34 71)">2</text>
<text x="35.5" y="70.8">R14</text>
<text x="87.3" y="67">PF7</text>
<text x="87.3" y="69.5">PF8</text>
<text x="128.4" y="67">PC10</text>
<text x="128.4" y="69.5">PC11</text>
<text x="193.8" y="70.8">R39</text>
<text x="200.4" y="71" transform="rotate(-90 200.4 71)">2</text>
<text x="205.5" y="67">G</text>
<text x="213.1" y="70.1" transform="rotate(-90 213.1 70.1)">S</text>
<text x="214.6" y="66.1">Q3</text>
<text x="214.6" y="68.7">DMG1012T-7</text>
<text x="251.4" y="68.3">SWD</text>
<text x="34" y="72.7" transform="rotate(-90 34 72.7)">1</text>
<text x="35.5" y="73.4">100kΩ</text>
<text x="87.3" y="72.1">PF9</text>
<text x="87.3" y="74.6">PF10</text>
<text x="87.3" y="77.2">PF11</text>
<text x="117.7" y="77.2">PC14-OSC32_IN</text>
<text x="128.4" y="72.1">PC12</text>
<text x="128.4" y="74.6">PC13</text>
<text x="191.5" y="73.6">100kΩ</text>
<text x="200.4" y="72.7" transform="rotate(-90 200.4 72.7)">1</text>
<text x="241.3" y="75.9">GND</text>
<text x="23.9" y="80.7">C49</text>
<text x="30.2" y="82.5" transform="rotate(-90 30.2 82.5)">21</text>
<text x="34" y="82.8" transform="rotate(-90 34 82.8)">1</text>
<text x="34" y="81.2" transform="rotate(-90 34 81.2)">2</text>
<text x="35.5" y="81">R15</text>
<text x="35.5" y="83.5">100kΩ</text>
<text x="87.3" y="79.7">PF12</text>
<text x="87.3" y="82.2">PF13</text>
<text x="116" y="79.7">PC15-OSC32_OUT</text>
<text x="240.1" y="81">+3V3_D</text>
<text x="14.2" y="84">10nF 50V X7R</text>
<text x="87.3" y="89.9">PA0</text>
<text x="129.6" y="87.3">PD0</text>
<text x="129.6" y="89.9">PD1</text>
<text x="196.8" y="84.8">GND</text>
<text x="251.4" y="89.9">J4</text>
<text x="31" y="92.4">GND</text>
<text x="87.3" y="92.4">PA1</text>
<text x="87.3" y="94.9">PA2</text>
<text x="129.6" y="92.4">PD2</text>
<text x="129.6" y="94.9">PD3</text>
<text x="251.4" y="92.4">UART</text>
<text x="87.3" y="97.5">PA3</text>
<text x="87.3" y="100">PA4</text>
<text x="129.6" y="97.5">PD4</text>
<text x="129.6" y="100">PD5</text>
<text x="241.3" y="100">GND</text>
<text x="87.3" y="102.6">PA5</text>
<text x="87.3" y="105.1">PA6</text>
<text x="87.3" y="107.6">PA7</text>
<text x="129.6" y="107.6">PD8</text>
<text x="129.6" y="102.6">PD6</text>
<text x="129.6" y="105.1">PD7</text>
<text x="87.3" y="110.2">PA8</text>
<text x="87.3" y="112.7">PA9</text>
<text x="128.4" y="112.7">PD10</text>
<text x="129.6" y="110.2">PD9</text>
<text x="87.3" y="115.3">PA10</text>
<text x="87.3" y="117.8">PA11[PA9]</text>
<text x="128.4" y="115.3">PD11</text>
<text x="128.4" y="117.8">PD12</text>
<text x="241.3" y="114.5">47kΩ</text>
<text x="241.9" y="118.8">R26</text>
<text x="255.3" y="116.5">+3V3_D</text>
<text x="87.3" y="120.3">PA12[PA10]</text>
<text x="87.3" y="122.9">PA13</text>
<text x="87.3" y="125.4">PA14-BOOT0</text>
<text x="128.4" y="120.3">PD13</text>
<text x="128.4" y="122.9">PD14</text>
<text x="128.4" y="125.4">PD15</text>
<text x="232.4" y="125.4">GND</text>
<text x="247.3" y="125.6" transform="rotate(-90 247.3 125.6)">1</text>
<text x="249.9" y="125.6" transform="rotate(-90 249.9 125.6)">2</text>
<text x="255" y="125.6" transform="rotate(-90 255 125.6)">3</text>
<text x="87.3" y="128">PA15</text>
<text x="238.5" y="131.8">SW1</text>
<text x="87.3" y="135.6">PB0</text>
<text x="129.7" y="133">PE0</text>
<text x="129.7" y="135.6">PE1</text>
<text x="230.2" y="134.3">SSSS811101</text>
<text x="247.7" y="133">4</text>
<text x="247.7" y="135.6">5</text>
<text x="87.3" y="138.1">PB1</text>
<text x="87.3" y="140.7">PB2</text>
<text x="87.3" y="143.2">PB3</text>
<text x="129.7" y="143.2">PE4</text>
<text x="129.7" y="138.1">PE2</text>
<text x="129.7" y="140.7">PE3</text>
<text x="209.6" y="141.9">+3V3_D</text>
<text x="247.7" y="138.1">6</text>
<text x="247.7" y="140.7">7</text>
<text x="87.3" y="145.7">PB4</text>
<text x="87.3" y="148.3">PB5</text>
<text x="129.7" y="145.7">PE5</text>
<text x="129.7" y="148.3">PE6</text>
<text x="252.7" y="144.5">GND</text>
<text x="87.3" y="150.8">PB6</text>
<text x="87.3" y="153.4">PB7</text>
<text x="87.3" y="155.9">PB8</text>
<text x="129.7" y="150.8">PE7</text>
<text x="129.7" y="153.4">PE8</text>
<text x="129.7" y="155.9">PE9</text>
<text x="209.2" y="155.9" transform="rotate(-90 209.2 155.9)">C37</text>
<text x="213.1" y="155.7" transform="rotate(-90 213.1 155.7)">16V</text>
<text x="215.6" y="155.9" transform="rotate(-90 215.6 155.9)">C54</text>
<text x="223.2" y="155.6" transform="rotate(-90 223.2 155.6)">C39</text>
<text x="87.3" y="158.4">PB9</text>
<text x="87.3" y="161">PB10</text>
<text x="128.5" y="158.4">PE10</text>
<text x="128.5" y="161">PE11</text>
<text x="201.6" y="156.5" transform="rotate(-90 201.6 156.5)">C106</text>
<text x="204.4" y="156.2" transform="rotate(-90 204.4 156.2)">50V</text>
<text x="207" y="161">GND</text>
<text x="213.1" y="162" transform="rotate(-90 213.1 162)">4.7uF</text>
<text x="87.3" y="163.5">PB11</text>
<text x="87.3" y="166.1">PB12</text>
<text x="128.5" y="163.5">PE12</text>
<text x="128.5" y="166.1">PE13</text>
<text x="204.4" y="163" transform="rotate(-90 204.4 163)">100nF</text>
<text x="218.4" y="163.3" transform="rotate(-90 218.4 163.3)">100nF 50V</text>
<text x="226" y="162.5" transform="rotate(-90 226 162.5)">4.7uF 16V</text>
<text x="87.3" y="168.6">PB13</text>
<text x="87.3" y="171.1">PB14</text>
<text x="87.3" y="173.7">PB15</text>
<text x="128.5" y="168.6">PE14</text>
<text x="128.5" y="171.1">PE15</text>
<text x="110.2" y="188.2" transform="rotate(-90 110.2 188.2)">VSS</text>
<text x="112.7" y="188.2" transform="rotate(-90 112.7 188.2)">VSS/VSSA</text>
<text x="108.4" y="197.8">GND</text>
</g>
<g font-size="1.3">
<text x="111.7" y="18.9">VDDIO2</text>
<text x="227.5" y="26.5">UCPD1_DBCC1</text>
<text x="227.5" y="31.6">UCPD1_DBCC2</text>
<text x="227.5" y="41.8">UCPD2_DBCC2</text>
<text x="227.5" y="36.7">UCPD2_DBCC1</text>
<text x="178.9" y="46.9">I2C1_SDA</text>
<text x="179" y="44.3">I2C1_SCL</text>
<text x="147.3" y="48.1">I2S2_SD</text>
<text x="52.1" y="55.8">NRST</text>
<text x="147.3" y="58.3">UART_RX</text>
<text x="147.3" y="55.8">UART_TX</text>
<text x="212.1" y="54.5">UCPD1_CC1</text>
<text x="16.6" y="65.9">JACK_SLEEVE</text>
<text x="181.1" y="65.9">UCPD1_FRSTX1</text>
<text x="237.4" y="65.9">SWCLK</text>
<text x="237.7" y="63.4">SWDIO</text>
<text x="58.5" y="71">PHONE_EN</text>
<text x="147.3" y="71">UCPD1_FRSTX1</text>
<text x="238.8" y="68.5">NRST</text>
<text x="40.6" y="76.1">ADC1_IN4</text>
<text x="68.3" y="88.8">ADC1_IN0</text>
<text x="147.3" y="86.2">UCPD2_CC1</text>
<text x="147.3" y="88.8">UCPD2_DBCC1</text>
<text x="235.5" y="87.5">UART_RX</text>
<text x="68.3" y="91.3">ADC1_IN1</text>
<text x="68.3" y="93.9">ADC1_IN2</text>
<text x="147.3" y="93.9">UCPD2_DBCC2</text>
<text x="147.3" y="91.3">UCPD2_CC2</text>
<text x="235.8" y="90">UART_TX</text>
<text x="68.3" y="98.9">ADC1_IN4</text>
<text x="68.3" y="96.4">ADC1_IN3</text>
<text x="69.5" y="101.5">I2S1_CK</text>
<text x="147.3" y="101.5">CLOCK_EN_22_5792</text>
<text x="147.3" y="98.9">CLOCK_EN_24_576</text>
<text x="39.3" y="107.8">CS_RESET/</text>
<text x="69.6" y="106.6">I2S1_SD</text>
<text x="147.3" y="104">CS_RESET/</text>
<text x="147.3" y="106.6">USB_DIR</text>
<text x="39.3" y="111.6">CLOCK_EN_22_5792</text>
<text x="63.6" y="111.6">UCPD1_DBCC1</text>
<text x="66.2" y="109.1">UCPD1_CC1</text>
<text x="147.3" y="109.1">USB_DIR_SW</text>
<text x="237.1" y="109.1">USB_DIR_SW</text>
<text x="39.3" y="114.2">CLOCK_EN_24_576</text>
<text x="39.3" y="118">USB_DN</text>
<text x="63.6" y="114.2">UCPD1_DBCC2</text>
<text x="69.9" y="116.7">USB_DN</text>
<text x="69.9" y="119.3">USB_DP</text>
<text x="39.3" y="120.5">USB_DP</text>
<text x="39.3" y="123.1">USB_DIR</text>
<text x="71" y="124.3">SWCLK</text>
<text x="71.4" y="121.8">SWDIO</text>
<text x="39.3" y="129.4">I2S1_SD</text>
<text x="39.3" y="126.9">I2S1_CK</text>
<text x="39.3" y="132">I2S1_WS</text>
<text x="146" y="132">GPIO_EXTI0</text>
<text x="39.3" y="135.8">I2S2_CK</text>
<text x="69.4" y="134.5">I2S1_WS</text>
<text x="146" y="134.5">GPIO_EXTI1</text>
<text x="146" y="137">GPIO_EXTI2</text>
<text x="39.3" y="140.8">I2S2_WS</text>
<text x="39.3" y="138.3">I2S2_SD</text>
<text x="146" y="139.6">GPIO_EXTI3</text>
<text x="39.3" y="144.7">I2C1_SCL</text>
<text x="39.3" y="147.2">I2C1_SDA</text>
<text x="68.5" y="149.7">I2C1_SCL</text>
<text x="39.3" y="151">JACK_SLEEVE</text>
<text x="39.3" y="154.8">UCPD1_CC1</text>
<text x="68.4" y="152.3">I2C1_SDA</text>
<text x="39.3" y="157.4">UCPD1_CC2</text>
<text x="39.3" y="161.2">UCPD2_CC1</text>
<text x="69.4" y="157.4">I2S2_WS</text>
<text x="69.5" y="159.9">I2S2_CK</text>
<text x="39.3" y="167.5">ADC1_IN0</text>
<text x="39.3" y="163.7">UCPD2_CC2</text>
<text x="39.3" y="172.6">ADC1_IN2</text>
<text x="39.3" y="170.1">ADC1_IN1</text>
<text x="66.2" y="172.6">UCPD1_CC2</text>
<text x="39.3" y="175.1">ADC1_IN3</text>
<text x="39.3" y="178.9">GPIO_EXTI0</text>
<text x="39.3" y="184">GPIO_EXTI2</text>
<text x="39.3" y="181.5">GPIO_EXTI1</text>
<text x="39.3" y="186.6">GPIO_EXTI3</text>
<text x="39.3" y="189.1">PHONE_EN</text>
</g>
<text font-size="1.3" fill="#0000c2" x="15.4" y="62.4">For headset buttons decoding</text>
<g font-size="1.3" fill="#848400">
<text x="15.1" y="112.7">CLOCK_EN_22_5792</text>
<text x="23.3" y="108.9">CS_RESET/</text>
<text x="16.3" y="115.3">CLOCK_EN_24_576</text>
<text x="26.5" y="119.1">USB_DN</text>
<text x="25.9" y="124.2">USB_DIR</text>
<text x="26.6" y="121.6">USB_DP</text>
<text x="26.1" y="128">I2S1_CK</text>
<text x="26.2" y="130.5">I2S1_SD</text>
<text x="26" y="133">I2S1_WS</text>
<text x="26.1" y="136.9">I2S2_CK</text>
<text x="26" y="141.9">I2S2_WS</text>
<text x="26.2" y="139.4">I2S2_SD</text>
<text x="25" y="148.3">I2C1_SDA</text>
<text x="25.1" y="145.7">I2C1_SCL</text>
<text x="21.5" y="152.1">JACK_SLEEVE</text>
<text x="22.8" y="155.9">UCPD1_CC1</text>
<text x="22.8" y="158.4">UCPD1_CC2</text>
<text x="22.8" y="164.8">UCPD2_CC2</text>
<text x="22.8" y="162.3">UCPD2_CC1</text>
<text x="24.9" y="173.7">ADC1_IN2</text>
<text x="24.9" y="171.1">ADC1_IN1</text>
<text x="24.9" y="168.6">ADC1_IN0</text>
<text x="24.9" y="176.2">ADC1_IN3</text>
<text x="23.3" y="180">GPIO_EXTI0</text>
<text x="23.3" y="182.6">GPIO_EXTI1</text>
<text x="23.3" y="185.1">GPIO_EXTI2</text>
<text x="23.3" y="187.7">GPIO_EXTI3</text>
<text x="24" y="190.2">PHONE_EN</text>
</g>
</svg>
